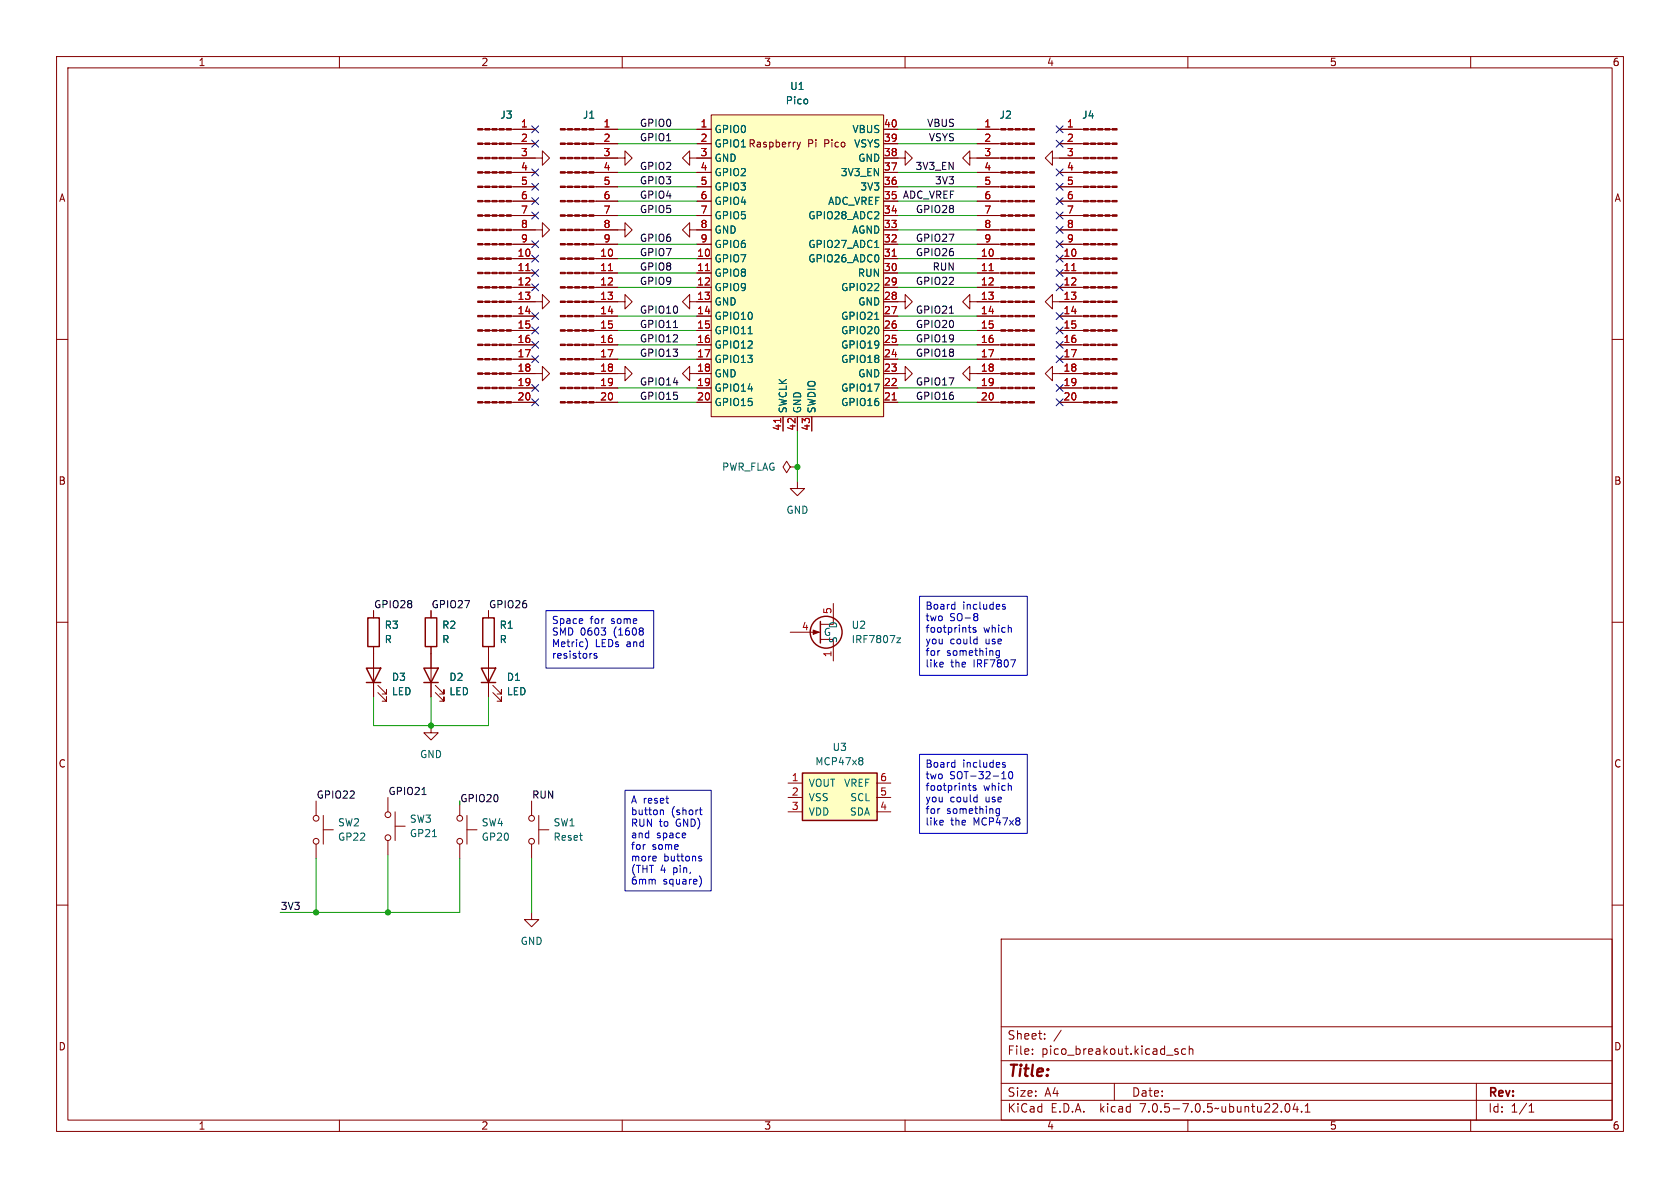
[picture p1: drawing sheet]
<svg xmlns="http://www.w3.org/2000/svg" width="297mm" height="210mm" viewBox="0 0 297 210" stroke-linecap="round" stroke-linejoin="round" font-family="sans-serif">
<g fill="none" stroke="#840000" stroke-width=".18">
<path d="M10 10h277v190h-277zM12 12h273v186h-273zM60 10v2M110 10v2M160 10v2M210 10v2M260 10v2M85.3 22.9h.4M85.3 25.4h.4M85.3 27.9h.4M85.3 38.1h.4M85.3 35.6h.4"/>
<path d="M85.3 33h.4M85.3 30.5h.4M86.6 22.9h.4M86.6 25.4h.4M86.6 27.9h.4M86.6 38.1h.4M86.6 35.6h.4M86.6 33h.4M86.6 30.5h.4M87.9 22.9h.4M87.9 25.4h.4M87.9 27.9h.4"/>
<path d="M87.9 38.1h.4M87.9 35.6h.4M87.9 33h.4M87.9 30.5h.4M89.1 22.9h.4M89.1 25.4h.4M89.1 27.9h.4M89.1 38.1h.4M89.1 35.6h.4M89.1 33h.4M89.1 30.5h.4M90.4 27.9h5.5v1.3l1.3-1.3-1.3-1.2v1.2"/>
<path d="M90.4 22.9h4.2M90.4 25.4h4.2M90.4 38.1h4.2M90.4 35.6h4.2M90.4 33h4.2M90.4 30.5h4.2M99.9 22.9h.4M99.9 25.4h.4M99.9 27.9h.4M99.9 38.1h.4M99.9 35.6h.4M99.9 33h.4"/>
<path d="M99.9 30.5h.4M101.2 22.9h.4M101.2 25.4h.4M101.2 27.9h.4M101.2 38.1h.4M101.2 35.6h.4M101.2 33h.4M101.2 30.5h.4M102.5 22.9h.4M102.5 25.4h.4M102.5 27.9h.4M102.5 38.1h.4"/>
<path d="M102.5 35.6h.4M102.5 33h.4M102.5 30.5h.4M103.7 22.9h.4M103.7 25.4h.4M103.7 27.9h.4M103.7 38.1h.4M103.7 35.6h.4M103.7 33h.4M103.7 30.5h.4M105 27.9h5.5v-1.2l1.3 1.2-1.3 1.3v-1.3M105 22.9h4.2"/>
<path d="M105 25.4h4.2M105 38.1h4.2M105 35.6h4.2M105 33h4.2M105 30.5h4.2M121.9 27.9v1.3l-1.3-1.3 1.3-1.2v1.2h3.8M123.2 22.9h2.5M123.2 25.4h2.5M123.2 38.1h2.5M123.2 35.6h2.5M123.2 33h2.5M123.2 30.5h2.5"/>
<path d="M125.7 20.3h30.5v53.4h-30.5zM140.9 25.1l.3 .9M141.2 26l-.3 .4M141.5 25.1l-.3 .9M156.2 27.9h3.8v-1.2l1.3 1.2-1.3 1.3v-1.3M156.2 22.9h2.5M156.2 25.4h2.5M156.2 38.1h2.5M156.2 35.6h2.5M156.2 33h2.5M156.2 30.5h2.5M171.4 27.9v1.3l-1.2-1.3 1.2-1.2v1.2h5.5"/>
<path d="M172.7 22.9h4.2M172.7 25.4h4.2M172.7 38.1h4.2M172.7 35.6h4.2M172.7 33h4.2M172.7 30.5h4.2M177.8 22.9h.4M177.8 25.4h.4M177.8 27.9h.4M177.8 38.1h.4M177.8 35.6h.4M177.8 33h.4"/>
<path d="M177.8 30.5h.4M179.1 22.9h.4M179.1 25.4h.4M179.1 27.9h.4M179.1 38.1h.4M179.1 35.6h.4M179.1 33h.4M179.1 30.5h.4M180.3 22.9h.4M180.3 25.4h.4M180.3 27.9h.4M180.3 38.1h.4"/>
<path d="M180.3 35.6h.4M180.3 33h.4M180.3 30.5h.4M181.6 22.9h.4M181.6 25.4h.4M181.6 27.9h.4M181.6 38.1h.4M181.6 35.6h.4M181.6 33h.4M181.6 30.5h.4M186.1 27.9v-1.2l-1.3 1.2 1.3 1.3v-1.3h5.4M187.3 22.9h4.2"/>
<path d="M187.3 25.4h4.2M187.3 38.1h4.2M187.3 35.6h4.2M187.3 33h4.2M187.3 30.5h4.2M192.4 22.9h.4M192.4 25.4h.4M192.4 27.9h.4M192.4 38.1h.4M192.4 35.6h.4M192.4 33h.4M192.4 30.5h.4"/>
<path d="M193.7 22.9h.4M193.7 25.4h.4M193.7 27.9h.4M193.7 38.1h.4M193.7 35.6h.4M193.7 33h.4M193.7 30.5h.4M194.9 22.9h.5M194.9 25.4h.5M194.9 27.9h.5M194.9 38.1h.5M194.9 35.6h.5"/>
<path d="M194.9 33h.5M194.9 30.5h.5M196.2 22.9h.4M196.2 25.4h.4M196.2 27.9h.4M196.2 38.1h.4M196.2 35.6h.4M196.2 33h.4M196.2 30.5h.4M10 60h2M85.3 45.7h.4M85.3 48.3h.4"/>
<path d="M85.3 50.8h.4M85.3 53.3h.4M85.3 55.9h.4M85.3 58.4h.4M85.3 43.2h.4M85.3 40.6h.4M86.6 45.7h.4M86.6 48.3h.4M86.6 50.8h.4M86.6 53.3h.4M86.6 55.9h.4M86.6 58.4h.4"/>
<path d="M86.6 43.2h.4M86.6 40.6h.4M87.9 45.7h.4M87.9 48.3h.4M87.9 50.8h.4M87.9 53.3h.4M87.9 55.9h.4M87.9 58.4h.4M87.9 43.2h.4M87.9 40.6h.4M89.1 45.7h.4M89.1 48.3h.4"/>
<path d="M89.1 50.8h.4M89.1 53.3h.4M89.1 55.9h.4M89.1 58.4h.4M89.1 43.2h.4M89.1 40.6h.4M90.4 40.6h5.5v1.3l1.3-1.3-1.3-1.2v1.2M90.4 53.3h5.5v1.3l1.3-1.3-1.3-1.2v1.2M90.4 45.7h4.2M90.4 48.3h4.2M90.4 50.8h4.2M90.4 55.9h4.2"/>
<path d="M90.4 58.4h4.2M90.4 43.2h4.2M99.9 45.7h.4M99.9 48.3h.4M99.9 50.8h.4M99.9 53.3h.4M99.9 55.9h.4M99.9 58.4h.4M99.9 43.2h.4M99.9 40.6h.4M101.2 45.7h.4M101.2 48.3h.4"/>
<path d="M101.2 50.8h.4M101.2 53.3h.4M101.2 55.9h.4M101.2 58.4h.4M101.2 43.2h.4M101.2 40.6h.4M102.5 45.7h.4M102.5 48.3h.4M102.5 50.8h.4M102.5 53.3h.4M102.5 55.9h.4M102.5 58.4h.4"/>
<path d="M102.5 43.2h.4M102.5 40.6h.4M103.7 45.7h.4M103.7 48.3h.4M103.7 50.8h.4M103.7 53.3h.4M103.7 55.9h.4M103.7 58.4h.4M103.7 43.2h.4M103.7 40.6h.4M105 53.3h5.5v-1.2l1.3 1.2-1.3 1.3v-1.3M105 40.6h5.5v-1.2l1.3 1.2-1.3 1.3v-1.3"/>
<path d="M105 45.7h4.2M105 48.3h4.2M105 50.8h4.2M105 55.9h4.2M105 58.4h4.2M105 43.2h4.2M121.9 53.3v1.3l-1.3-1.3 1.3-1.2v1.2h3.8M121.9 40.6v1.3l-1.3-1.3 1.3-1.2v1.2h3.8M123.2 45.7h2.5M123.2 48.3h2.5M123.2 50.8h2.5M123.2 55.9h2.5"/>
<path d="M123.2 58.4h2.5M123.2 43.2h2.5M156.2 53.3h3.8v-1.2l1.3 1.2-1.3 1.3v-1.3M156.2 45.7h2.5M156.2 48.3h2.5M156.2 50.8h2.5M156.2 55.9h2.5M156.2 58.4h2.5M156.2 43.2h2.5M156.2 40.6h2.5M171.4 53.3v1.3l-1.2-1.3 1.2-1.2v1.2h5.5M172.7 45.7h4.2"/>
<path d="M172.7 48.3h4.2M172.7 50.8h4.2M172.7 55.9h4.2M172.7 58.4h4.2M172.7 43.2h4.2M172.7 40.6h4.2M177.8 45.7h.4M177.8 48.3h.4M177.8 50.8h.4M177.8 53.3h.4M177.8 55.9h.4M177.8 58.4h.4"/>
<path d="M177.8 43.2h.4M177.8 40.6h.4M179.1 45.7h.4M179.1 48.3h.4M179.1 50.8h.4M179.1 53.3h.4M179.1 55.9h.4M179.1 58.4h.4M179.1 43.2h.4M179.1 40.6h.4M180.3 45.7h.4M180.3 48.3h.4"/>
<path d="M180.3 50.8h.4M180.3 53.3h.4M180.3 55.9h.4M180.3 58.4h.4M180.3 43.2h.4M180.3 40.6h.4M181.6 45.7h.4M181.6 48.3h.4M181.6 50.8h.4M181.6 53.3h.4M181.6 55.9h.4M181.6 58.4h.4"/>
<path d="M181.6 43.2h.4M181.6 40.6h.4M186.1 53.3v-1.2l-1.3 1.2 1.3 1.3v-1.3h5.4M187.3 45.7h4.2M187.3 48.3h4.2M187.3 50.8h4.2M187.3 55.9h4.2M187.3 58.4h4.2M187.3 43.2h4.2M187.3 40.6h4.2M192.4 45.7h.4M192.4 48.3h.4"/>
<path d="M192.4 50.8h.4M192.4 53.3h.4M192.4 55.9h.4M192.4 58.4h.4M192.4 43.2h.4M192.4 40.6h.4M193.7 45.7h.4M193.7 48.3h.4M193.7 50.8h.4M193.7 53.3h.4M193.7 55.9h.4M193.7 58.4h.4"/>
<path d="M193.7 43.2h.4M193.7 40.6h.4M194.9 45.7h.5M194.9 48.3h.5M194.9 50.8h.5M194.9 53.3h.5M194.9 55.9h.5M194.9 58.4h.5M194.9 43.2h.5M194.9 40.6h.5M196.2 45.7h.4M196.2 48.3h.4"/>
<path d="M196.2 50.8h.4M196.2 53.3h.4M196.2 55.9h.4M196.2 58.4h.4M196.2 43.2h.4M196.2 40.6h.4M285 60h2M85.3 61h.4M85.3 63.5h.4M85.3 66h.4M85.3 68.6h.4M85.3 71.1h.4"/>
<path d="M86.6 61h.4M86.6 63.5h.4M86.6 66h.4M86.6 68.6h.4M86.6 71.1h.4M87.9 61h.4M87.9 63.5h.4M87.9 66h.4M87.9 68.6h.4M87.9 71.1h.4M89.1 61h.4M89.1 63.5h.4"/>
<path d="M89.1 66h.4M89.1 68.6h.4M89.1 71.1h.4M90.4 66h5.5v1.3l1.3-1.3-1.3-1.2v1.2M90.4 61h4.2M90.4 63.5h4.2M90.4 68.6h4.2M90.4 71.1h4.2M99.9 61h.4M99.9 63.5h.4M99.9 66h.4M99.9 68.6h.4"/>
<path d="M99.9 71.1h.4M101.2 61h.4M101.2 63.5h.4M101.2 66h.4M101.2 68.6h.4M101.2 71.1h.4M102.5 61h.4M102.5 63.5h.4M102.5 66h.4M102.5 68.6h.4M102.5 71.1h.4M103.7 61h.4"/>
<path d="M103.7 63.5h.4M103.7 66h.4M103.7 68.6h.4M103.7 71.1h.4M105 66h5.5v-1.2l1.3 1.2-1.3 1.3v-1.3M105 61h4.2M105 63.5h4.2M105 68.6h4.2M105 71.1h4.2M121.9 66v1.3l-1.3-1.3 1.3-1.2v1.2h3.8M123.2 61h2.5M123.2 63.5h2.5"/>
<path d="M123.2 68.6h2.5M123.2 71.1h2.5M138.4 73.7v2.5M141 73.7v2.5M143.5 73.7v2.5M156.2 66h3.8v-1.2l1.3 1.2-1.3 1.3v-1.3M156.2 61h2.5M156.2 63.5h2.5M156.2 68.6h2.5M156.2 71.1h2.5M171.4 66v1.3l-1.2-1.3 1.2-1.2v1.2h5.5M172.7 61h4.2"/>
<path d="M172.7 63.5h4.2M172.7 68.6h4.2M172.7 71.1h4.2M177.8 61h.4M177.8 63.5h.4M177.8 66h.4M177.8 68.6h.4M177.8 71.1h.4M179.1 61h.4M179.1 63.5h.4M179.1 66h.4M179.1 68.6h.4"/>
<path d="M179.1 71.1h.4M180.3 61h.4M180.3 63.5h.4M180.3 66h.4M180.3 68.6h.4M180.3 71.1h.4M181.6 61h.4M181.6 63.5h.4M181.6 66h.4M181.6 68.6h.4M181.6 71.1h.4M186.1 66v-1.2l-1.3 1.2 1.3 1.3v-1.3h5.4"/>
<path d="M187.3 61h4.2M187.3 63.5h4.2M187.3 68.6h4.2M187.3 71.1h4.2M192.4 61h.4M192.4 63.5h.4M192.4 66h.4M192.4 68.6h.4M192.4 71.1h.4M193.7 61h.4M193.7 63.5h.4M193.7 66h.4"/>
<path d="M193.7 68.6h.4M193.7 71.1h.4M194.9 61h.5M194.9 63.5h.5M194.9 66h.5M194.9 68.6h.5M194.9 71.1h.5M196.2 61h.4M196.2 63.5h.4M196.2 66h.4M196.2 68.6h.4M196.2 71.1h.4"/>
<path d="M139.7 82.6l-.6-1.1-.7 1.1 .7 1 .6-1h1.3M141 82.6h.1M141 85.1v1.3h1.2l-1.2 1.2-1.3-1.2h1.3M10 110h2M66 108v1.2M66 114.3v8.9M76.2 108v1.2M76.2 114.3v8.9M86.4 108v1.2M86.4 114.3v8.9M139.7 111.8h5.3M145 113h2.3v3.8"/>
<path d="M147.3 106.7v3.7h-2.3M285 110h2M66.8 122.4l1.5 1.6v-.8v.8h-.7M66.8 121.2l1.5 1.5v-.8v.8h-.7M76.2 128.3v1.2h1.3l-1.3 1.3-1.3-1.3h1.3M77 122.4l1.5 1.6v-.8v.8h-.8M77 121.2l1.5 1.5v-.8v.8h-.8M87.1 122.4l1.5 1.6v-.8v.8h-.7M87.1 121.2l1.5 1.5v-.8v.8h-.7M139.3 138.4h2.6M154.9 138.4h2.6M10 160h2"/>
<path d="M55.9 141.6v2.5M55.9 149.2v2.6M57.1 146.7h1.8M57.1 144.1v5.1M68.6 141v2.5M68.6 148.6v2.5M69.8 146.1h1.8M69.8 143.5v5.1M81.3 141.6v2.5M81.3 149.2v2.6M82.5 146.7h1.8M82.5 144.1v5.1"/>
<path d="M94 141.6v2.5M94 149.2v2.6M95.2 146.7h1.8M95.2 144.1v5.1M139.3 141h2.6M139.3 143.5h2.6M154.9 141h2.6M154.9 143.5h2.6M285 160h2M94 161.3v1.3h1.2l-1.2 1.2-1.3-1.2h1.3M177 166h108v32h-108zM60 198v2"/>
<path d="M110 198v2M160 198v2M177 194.5h108M177 191.5h108M177 187.5h108M177 181.5h108M182.5 186.3v.1M182.5 185.5v.1M184.7 183.6v.1M184.7 182.8v.1M187.6 182.1l-1.3 2M197 191.5v3"/>
<path d="M208.2 185.5l-.3-.1-.2 .2v.2l.5 .2v.3h-.5M209.6 185.5l-.4-.1-.3 .3v.4l.1 .2h.6M210 198v2M210.2 185.5l.3-.1 .3 .1 .1 .9M210.2 184.9v1.5M226.5 196.5v.1M227.3 195.2l.2-.1a.81 .81 0 0 1 .6 .6 .81 .81 0 0 1-.3 .8l-.1 .1a.81 .81 0 0 1-.4-1.4zM229 195l-.4 1.1h.9M229.3 195.6v1M230.1 196.5v.1M230.7 196.6h.9M230.7 195.5l.5-.4v1.5"/>
<path d="M260 198v2M261 191.5v6.5M270.3 196.6h.9M270.3 195.5l.4-.4v1.5"/>
<circle cx="55.9" cy="148.7" r=".51"/>
<circle cx="55.9" cy="144.7" r=".51"/>
<circle cx="68.6" cy="148.1" r=".51"/>
<circle cx="68.6" cy="144" r=".51"/>
<circle cx="81.3" cy="148.7" r=".51"/>
<circle cx="81.3" cy="144.7" r=".51"/>
<circle cx="94" cy="144.7" r=".51"/>
<circle cx="94" cy="148.7" r=".51"/>
</g>
<g fill="#ffffc2" stroke="#ffffc2" stroke-width=".18">
<path d="M125.7 20.3h30.5v53.4h-30.5z"/>
<path d="M141.9 136.7h13.2v8.3h-13.2z"/>
</g>
<path d="M93 47.8h.7M107.6 47.8h.7M124.7 47.8h.7M157.7 45.3h.7M174.9 47.8h.7M189.5 47.8h.7M138 74v.7M157.7 70.7h.7" fill="none" stroke="#a90000" stroke-width=".18"/>
<path d="M132.3 59h.7M154.6 56.5h.8M154.6 43.8h.8M158.5 112.8h.7l-.7 .8h.7M152.3 133.9l.2 .3-.2 .3 .2 .2v.3l-.2 .2" fill="none" stroke="#006464" stroke-width=".18"/>
<g fill="#840000" stroke="#840000" stroke-width=".18">
<path d="M99.1 71h.8v.2h-.8z"/>
<path d="M99.1 45.6h.8v.2h-.8z"/>
<path d="M99.1 68.5h.8v.2h-.8z"/>
<path d="M99.1 65.9h.8v.3h-.8z"/>
<path d="M99.1 63.4h.8v.2h-.8z"/>
<path d="M99.1 60.8h.8v.3h-.8z"/>
<path d="M99.1 58.3h.8v.2h-.8z"/>
<path d="M99.1 55.8h.8v.2h-.8z"/>
<path d="M99.1 53.2h.8v.3h-.8z"/>
<path d="M99.1 50.7h.8v.2h-.8z"/>
<path d="M99.1 48.1h.8v.3h-.8z"/>
<path d="M99.1 43.1h.8v.2h-.8z"/>
<path d="M99.1 40.5h.8v.3h-.8z"/>
<path d="M99.1 38h.8v.2h-.8z"/>
<path d="M99.1 35.4h.8v.3h-.8z"/>
<path d="M99.1 32.9h.8v.2h-.8z"/>
<path d="M99.1 30.4h.8v.2h-.8z"/>
<path d="M99.1 27.8h.8v.3h-.8z"/>
<path d="M99.1 25.3h.8v.2h-.8z"/>
<path d="M99.1 22.7h.8v.3h-.8z"/>
<path d="M100.3 71h.9v.2h-.9z"/>
<path d="M100.3 45.6h.9v.2h-.9z"/>
<path d="M100.3 68.5h.9v.2h-.9z"/>
<path d="M100.3 65.9h.9v.3h-.9z"/>
<path d="M100.3 63.4h.9v.2h-.9z"/>
<path d="M100.3 60.8h.9v.3h-.9z"/>
<path d="M100.3 58.3h.9v.2h-.9z"/>
<path d="M100.3 55.8h.9v.2h-.9z"/>
<path d="M100.3 53.2h.9v.3h-.9z"/>
<path d="M100.3 50.7h.9v.2h-.9z"/>
<path d="M100.3 48.1h.9v.3h-.9z"/>
<path d="M100.3 43.1h.9v.2h-.9z"/>
<path d="M100.3 40.5h.9v.3h-.9z"/>
<path d="M100.3 38h.9v.2h-.9z"/>
<path d="M100.3 35.4h.9v.3h-.9z"/>
<path d="M100.3 32.9h.9v.2h-.9z"/>
<path d="M100.3 30.4h.9v.2h-.9z"/>
<path d="M100.3 27.8h.9v.3h-.9z"/>
<path d="M100.3 25.3h.9v.2h-.9z"/>
<path d="M100.3 22.7h.9v.3h-.9z"/>
<path d="M101.6 71h.9v.2h-.9z"/>
<path d="M101.6 45.6h.9v.2h-.9z"/>
<path d="M101.6 68.5h.9v.2h-.9z"/>
<path d="M101.6 65.9h.9v.3h-.9z"/>
<path d="M101.6 63.4h.9v.2h-.9z"/>
<path d="M101.6 60.8h.9v.3h-.9z"/>
<path d="M101.6 58.3h.9v.2h-.9z"/>
<path d="M101.6 55.8h.9v.2h-.9z"/>
<path d="M101.6 53.2h.9v.3h-.9z"/>
<path d="M101.6 50.7h.9v.2h-.9z"/>
<path d="M101.6 48.1h.9v.3h-.9z"/>
<path d="M101.6 43.1h.9v.2h-.9z"/>
<path d="M101.6 40.5h.9v.3h-.9z"/>
<path d="M101.6 38h.9v.2h-.9z"/>
<path d="M101.6 35.4h.9v.3h-.9z"/>
<path d="M101.6 32.9h.9v.2h-.9z"/>
<path d="M101.6 30.4h.9v.2h-.9z"/>
<path d="M101.6 27.8h.9v.3h-.9z"/>
<path d="M101.6 25.3h.9v.2h-.9z"/>
<path d="M101.6 22.7h.9v.3h-.9z"/>
<path d="M102.9 71h.8v.2h-.8z"/>
<path d="M102.9 45.6h.8v.2h-.8z"/>
<path d="M102.9 68.5h.8v.2h-.8z"/>
<path d="M102.9 65.9h.8v.3h-.8z"/>
<path d="M102.9 63.4h.8v.2h-.8z"/>
<path d="M102.9 60.8h.8v.3h-.8z"/>
<path d="M102.9 58.3h.8v.2h-.8z"/>
<path d="M102.9 55.8h.8v.2h-.8z"/>
<path d="M102.9 53.2h.8v.3h-.8z"/>
<path d="M102.9 50.7h.8v.2h-.8z"/>
<path d="M102.9 48.1h.8v.3h-.8z"/>
<path d="M102.9 43.1h.8v.2h-.8z"/>
<path d="M102.9 40.5h.8v.3h-.8z"/>
<path d="M102.9 38h.8v.2h-.8z"/>
<path d="M102.9 35.4h.8v.3h-.8z"/>
<path d="M102.9 32.9h.8v.2h-.8z"/>
<path d="M102.9 30.4h.8v.2h-.8z"/>
<path d="M102.9 27.8h.8v.3h-.8z"/>
<path d="M102.9 25.3h.8v.2h-.8z"/>
<path d="M102.9 22.7h.8v.3h-.8z"/>
<path d="M104.1 71h.9v.2h-.9z"/>
<path d="M104.1 68.5h.9v.2h-.9z"/>
<path d="M104.1 65.9h.9v.3h-.9z"/>
<path d="M104.1 63.4h.9v.2h-.9z"/>
<path d="M104.1 60.8h.9v.3h-.9z"/>
<path d="M104.1 58.3h.9v.2h-.9z"/>
<path d="M104.1 55.8h.9v.2h-.9z"/>
<path d="M104.1 53.2h.9v.3h-.9z"/>
<path d="M104.1 50.7h.9v.2h-.9z"/>
<path d="M104.1 48.1h.9v.3h-.9z"/>
<path d="M104.1 45.6h.9v.2h-.9z"/>
<path d="M104.1 43.1h.9v.2h-.9z"/>
<path d="M104.1 40.5h.9v.3h-.9z"/>
<path d="M104.1 38h.9v.2h-.9z"/>
<path d="M104.1 35.4h.9v.3h-.9z"/>
<path d="M104.1 32.9h.9v.2h-.9z"/>
<path d="M104.1 30.4h.9v.2h-.9z"/>
<path d="M104.1 27.8h.9v.3h-.9z"/>
<path d="M104.1 25.3h.9v.2h-.9z"/>
<path d="M104.1 22.7h.9v.3h-.9z"/>
<path d="M84.5 71h.8v.2h-.8z"/>
<path d="M84.5 45.6h.8v.2h-.8z"/>
<path d="M84.5 68.5h.8v.2h-.8z"/>
<path d="M84.5 65.9h.8v.3h-.8z"/>
<path d="M84.5 63.4h.8v.2h-.8z"/>
<path d="M84.5 60.8h.8v.3h-.8z"/>
<path d="M84.5 58.3h.8v.2h-.8z"/>
<path d="M84.5 55.8h.8v.2h-.8z"/>
<path d="M84.5 53.2h.8v.3h-.8z"/>
<path d="M84.5 50.7h.8v.2h-.8z"/>
<path d="M84.5 48.1h.8v.3h-.8z"/>
<path d="M84.5 43.1h.8v.2h-.8z"/>
<path d="M84.5 40.5h.8v.3h-.8z"/>
<path d="M84.5 38h.8v.2h-.8z"/>
<path d="M84.5 35.4h.8v.3h-.8z"/>
<path d="M84.5 32.9h.8v.2h-.8z"/>
<path d="M84.5 30.4h.8v.2h-.8z"/>
<path d="M84.5 27.8h.8v.3h-.8z"/>
<path d="M84.5 25.3h.8v.2h-.8z"/>
<path d="M84.5 22.7h.8v.3h-.8z"/>
<path d="M85.7 71h.9v.2h-.9z"/>
<path d="M85.7 45.6h.9v.2h-.9z"/>
<path d="M85.7 68.5h.9v.2h-.9z"/>
<path d="M85.7 65.9h.9v.3h-.9z"/>
<path d="M85.7 63.4h.9v.2h-.9z"/>
<path d="M85.7 60.8h.9v.3h-.9z"/>
<path d="M85.7 58.3h.9v.2h-.9z"/>
<path d="M85.7 55.8h.9v.2h-.9z"/>
<path d="M85.7 53.2h.9v.3h-.9z"/>
<path d="M85.7 50.7h.9v.2h-.9z"/>
<path d="M85.7 48.1h.9v.3h-.9z"/>
<path d="M85.7 43.1h.9v.2h-.9z"/>
<path d="M85.7 40.5h.9v.3h-.9z"/>
<path d="M85.7 38h.9v.2h-.9z"/>
<path d="M85.7 35.4h.9v.3h-.9z"/>
<path d="M85.7 32.9h.9v.2h-.9z"/>
<path d="M85.7 30.4h.9v.2h-.9z"/>
<path d="M85.7 27.8h.9v.3h-.9z"/>
<path d="M85.7 25.3h.9v.2h-.9z"/>
<path d="M85.7 22.7h.9v.3h-.9z"/>
<path d="M87 71h.9v.2h-.9z"/>
<path d="M87 45.6h.9v.2h-.9z"/>
<path d="M87 68.5h.9v.2h-.9z"/>
<path d="M87 65.9h.9v.3h-.9z"/>
<path d="M87 63.4h.9v.2h-.9z"/>
<path d="M87 60.8h.9v.3h-.9z"/>
<path d="M87 58.3h.9v.2h-.9z"/>
<path d="M87 55.8h.9v.2h-.9z"/>
<path d="M87 53.2h.9v.3h-.9z"/>
<path d="M87 50.7h.9v.2h-.9z"/>
<path d="M87 48.1h.9v.3h-.9z"/>
<path d="M87 43.1h.9v.2h-.9z"/>
<path d="M87 40.5h.9v.3h-.9z"/>
<path d="M87 38h.9v.2h-.9z"/>
<path d="M87 35.4h.9v.3h-.9z"/>
<path d="M87 32.9h.9v.2h-.9z"/>
<path d="M87 30.4h.9v.2h-.9z"/>
<path d="M87 27.8h.9v.3h-.9z"/>
<path d="M87 25.3h.9v.2h-.9z"/>
<path d="M87 22.7h.9v.3h-.9z"/>
<path d="M88.3 71h.8v.2h-.8z"/>
<path d="M88.3 45.6h.8v.2h-.8z"/>
<path d="M88.3 68.5h.8v.2h-.8z"/>
<path d="M88.3 65.9h.8v.3h-.8z"/>
<path d="M88.3 63.4h.8v.2h-.8z"/>
<path d="M88.3 60.8h.8v.3h-.8z"/>
<path d="M88.3 58.3h.8v.2h-.8z"/>
<path d="M88.3 55.8h.8v.2h-.8z"/>
<path d="M88.3 53.2h.8v.3h-.8z"/>
<path d="M88.3 50.7h.8v.2h-.8z"/>
<path d="M88.3 48.1h.8v.3h-.8z"/>
<path d="M88.3 43.1h.8v.2h-.8z"/>
<path d="M88.3 40.5h.8v.3h-.8z"/>
<path d="M88.3 38h.8v.2h-.8z"/>
<path d="M88.3 35.4h.8v.3h-.8z"/>
<path d="M88.3 32.9h.8v.2h-.8z"/>
<path d="M88.3 30.4h.8v.2h-.8z"/>
<path d="M88.3 27.8h.8v.3h-.8z"/>
<path d="M88.3 25.3h.8v.2h-.8z"/>
<path d="M88.3 22.7h.8v.3h-.8z"/>
<path d="M89.5 71h.9v.2h-.9z"/>
<path d="M89.5 68.5h.9v.2h-.9z"/>
<path d="M89.5 65.9h.9v.3h-.9z"/>
<path d="M89.5 63.4h.9v.2h-.9z"/>
<path d="M89.5 60.8h.9v.3h-.9z"/>
<path d="M89.5 58.3h.9v.2h-.9z"/>
<path d="M89.5 55.8h.9v.2h-.9z"/>
<path d="M89.5 53.2h.9v.3h-.9z"/>
<path d="M89.5 50.7h.9v.2h-.9z"/>
<path d="M89.5 48.1h.9v.3h-.9z"/>
<path d="M89.5 45.6h.9v.2h-.9z"/>
<path d="M89.5 43.1h.9v.2h-.9z"/>
<path d="M89.5 40.5h.9v.3h-.9z"/>
<path d="M89.5 38h.9v.2h-.9z"/>
<path d="M89.5 35.4h.9v.3h-.9z"/>
<path d="M89.5 32.9h.9v.2h-.9z"/>
<path d="M89.5 30.4h.9v.2h-.9z"/>
<path d="M89.5 27.8h.9v.3h-.9z"/>
<path d="M89.5 25.3h.9v.2h-.9z"/>
<path d="M89.5 22.7h.9v.3h-.9z"/>
<path d="M143.8 111.4l1 .4-1 .3z"/>
<path d="M196.6 71h.9v.2h-.9z"/>
<path d="M196.6 45.6h.9v.2h-.9z"/>
<path d="M196.6 68.5h.9v.2h-.9z"/>
<path d="M196.6 65.9h.9v.3h-.9z"/>
<path d="M196.6 63.4h.9v.2h-.9z"/>
<path d="M196.6 60.8h.9v.3h-.9z"/>
<path d="M196.6 58.3h.9v.2h-.9z"/>
<path d="M196.6 55.8h.9v.2h-.9z"/>
<path d="M196.6 53.2h.9v.3h-.9z"/>
<path d="M196.6 50.7h.9v.2h-.9z"/>
<path d="M196.6 48.1h.9v.3h-.9z"/>
<path d="M196.6 43.1h.9v.2h-.9z"/>
<path d="M196.6 40.5h.9v.3h-.9z"/>
<path d="M196.6 38h.9v.2h-.9z"/>
<path d="M196.6 35.4h.9v.3h-.9z"/>
<path d="M196.6 32.9h.9v.2h-.9z"/>
<path d="M196.6 30.4h.9v.2h-.9z"/>
<path d="M196.6 27.8h.9v.3h-.9z"/>
<path d="M196.6 25.3h.9v.2h-.9z"/>
<path d="M196.6 22.7h.9v.3h-.9z"/>
<path d="M195.4 71h.8v.2h-.8z"/>
<path d="M195.4 45.6h.8v.2h-.8z"/>
<path d="M195.4 68.5h.8v.2h-.8z"/>
<path d="M195.4 65.9h.8v.3h-.8z"/>
<path d="M195.4 63.4h.8v.2h-.8z"/>
<path d="M195.4 60.8h.8v.3h-.8z"/>
<path d="M195.4 58.3h.8v.2h-.8z"/>
<path d="M195.4 55.8h.8v.2h-.8z"/>
<path d="M195.4 53.2h.8v.3h-.8z"/>
<path d="M195.4 50.7h.8v.2h-.8z"/>
<path d="M195.4 48.1h.8v.3h-.8z"/>
<path d="M195.4 43.1h.8v.2h-.8z"/>
<path d="M195.4 40.5h.8v.3h-.8z"/>
<path d="M195.4 38h.8v.2h-.8z"/>
<path d="M195.4 35.4h.8v.3h-.8z"/>
<path d="M195.4 32.9h.8v.2h-.8z"/>
<path d="M195.4 30.4h.8v.2h-.8z"/>
<path d="M195.4 27.8h.8v.3h-.8z"/>
<path d="M195.4 25.3h.8v.2h-.8z"/>
<path d="M195.4 22.7h.8v.3h-.8z"/>
<path d="M194.1 71h.8v.2h-.8z"/>
<path d="M194.1 45.6h.8v.2h-.8z"/>
<path d="M194.1 68.5h.8v.2h-.8z"/>
<path d="M194.1 65.9h.8v.3h-.8z"/>
<path d="M194.1 63.4h.8v.2h-.8z"/>
<path d="M194.1 60.8h.8v.3h-.8z"/>
<path d="M194.1 58.3h.8v.2h-.8z"/>
<path d="M194.1 55.8h.8v.2h-.8z"/>
<path d="M194.1 53.2h.8v.3h-.8z"/>
<path d="M194.1 50.7h.8v.2h-.8z"/>
<path d="M194.1 48.1h.8v.3h-.8z"/>
<path d="M194.1 43.1h.8v.2h-.8z"/>
<path d="M194.1 40.5h.8v.3h-.8z"/>
<path d="M194.1 38h.8v.2h-.8z"/>
<path d="M194.1 35.4h.8v.3h-.8z"/>
<path d="M194.1 32.9h.8v.2h-.8z"/>
<path d="M194.1 30.4h.8v.2h-.8z"/>
<path d="M194.1 27.8h.8v.3h-.8z"/>
<path d="M194.1 25.3h.8v.2h-.8z"/>
<path d="M194.1 22.7h.8v.3h-.8z"/>
<path d="M192.8 71h.9v.2h-.9z"/>
<path d="M192.8 45.6h.9v.2h-.9z"/>
<path d="M192.8 68.5h.9v.2h-.9z"/>
<path d="M192.8 65.9h.9v.3h-.9z"/>
<path d="M192.8 63.4h.9v.2h-.9z"/>
<path d="M192.8 60.8h.9v.3h-.9z"/>
<path d="M192.8 58.3h.9v.2h-.9z"/>
<path d="M192.8 55.8h.9v.2h-.9z"/>
<path d="M192.8 53.2h.9v.3h-.9z"/>
<path d="M192.8 50.7h.9v.2h-.9z"/>
<path d="M192.8 48.1h.9v.3h-.9z"/>
<path d="M192.8 43.1h.9v.2h-.9z"/>
<path d="M192.8 40.5h.9v.3h-.9z"/>
<path d="M192.8 38h.9v.2h-.9z"/>
<path d="M192.8 35.4h.9v.3h-.9z"/>
<path d="M192.8 32.9h.9v.2h-.9z"/>
<path d="M192.8 30.4h.9v.2h-.9z"/>
<path d="M192.8 27.8h.9v.3h-.9z"/>
<path d="M192.8 25.3h.9v.2h-.9z"/>
<path d="M192.8 22.7h.9v.3h-.9z"/>
<path d="M191.5 71h.9v.2h-.9z"/>
<path d="M191.5 68.5h.9v.2h-.9z"/>
<path d="M191.5 65.9h.9v.3h-.9z"/>
<path d="M191.5 63.4h.9v.2h-.9z"/>
<path d="M191.5 60.8h.9v.3h-.9z"/>
<path d="M191.5 58.3h.9v.2h-.9z"/>
<path d="M191.5 55.8h.9v.2h-.9z"/>
<path d="M191.5 53.2h.9v.3h-.9z"/>
<path d="M191.5 50.7h.9v.2h-.9z"/>
<path d="M191.5 48.1h.9v.3h-.9z"/>
<path d="M191.5 45.6h.9v.2h-.9z"/>
<path d="M191.5 43.1h.9v.2h-.9z"/>
<path d="M191.5 40.5h.9v.3h-.9z"/>
<path d="M191.5 38h.9v.2h-.9z"/>
<path d="M191.5 35.4h.9v.3h-.9z"/>
<path d="M191.5 32.9h.9v.2h-.9z"/>
<path d="M191.5 30.4h.9v.2h-.9z"/>
<path d="M191.5 27.8h.9v.3h-.9z"/>
<path d="M191.5 25.3h.9v.2h-.9z"/>
<path d="M191.5 22.7h.9v.3h-.9z"/>
<path d="M182 71h.9v.2h-.9z"/>
<path d="M182 45.6h.9v.2h-.9z"/>
<path d="M182 68.5h.9v.2h-.9z"/>
<path d="M182 65.9h.9v.3h-.9z"/>
<path d="M182 63.4h.9v.2h-.9z"/>
<path d="M182 60.8h.9v.3h-.9z"/>
<path d="M182 58.3h.9v.2h-.9z"/>
<path d="M182 55.8h.9v.2h-.9z"/>
<path d="M182 53.2h.9v.3h-.9z"/>
<path d="M182 50.7h.9v.2h-.9z"/>
<path d="M182 48.1h.9v.3h-.9z"/>
<path d="M182 43.1h.9v.2h-.9z"/>
<path d="M182 40.5h.9v.3h-.9z"/>
<path d="M182 38h.9v.2h-.9z"/>
<path d="M182 35.4h.9v.3h-.9z"/>
<path d="M182 32.9h.9v.2h-.9z"/>
<path d="M182 30.4h.9v.2h-.9z"/>
<path d="M182 27.8h.9v.3h-.9z"/>
<path d="M182 25.3h.9v.2h-.9z"/>
<path d="M182 22.7h.9v.3h-.9z"/>
<path d="M180.7 71h.9v.2h-.9z"/>
<path d="M180.7 45.6h.9v.2h-.9z"/>
<path d="M180.7 68.5h.9v.2h-.9z"/>
<path d="M180.7 65.9h.9v.3h-.9z"/>
<path d="M180.7 63.4h.9v.2h-.9z"/>
<path d="M180.7 60.8h.9v.3h-.9z"/>
<path d="M180.7 58.3h.9v.2h-.9z"/>
<path d="M180.7 55.8h.9v.2h-.9z"/>
<path d="M180.7 53.2h.9v.3h-.9z"/>
<path d="M180.7 50.7h.9v.2h-.9z"/>
<path d="M180.7 48.1h.9v.3h-.9z"/>
<path d="M180.7 43.1h.9v.2h-.9z"/>
<path d="M180.7 40.5h.9v.3h-.9z"/>
<path d="M180.7 38h.9v.2h-.9z"/>
<path d="M180.7 35.4h.9v.3h-.9z"/>
<path d="M180.7 32.9h.9v.2h-.9z"/>
<path d="M180.7 30.4h.9v.2h-.9z"/>
<path d="M180.7 27.8h.9v.3h-.9z"/>
<path d="M180.7 25.3h.9v.2h-.9z"/>
<path d="M180.7 22.7h.9v.3h-.9z"/>
<path d="M179.5 71h.8v.2h-.8z"/>
<path d="M179.5 45.6h.8v.2h-.8z"/>
<path d="M179.5 68.5h.8v.2h-.8z"/>
<path d="M179.5 65.9h.8v.3h-.8z"/>
<path d="M179.5 63.4h.8v.2h-.8z"/>
<path d="M179.5 60.8h.8v.3h-.8z"/>
<path d="M179.5 58.3h.8v.2h-.8z"/>
<path d="M179.5 55.8h.8v.2h-.8z"/>
<path d="M179.5 53.2h.8v.3h-.8z"/>
<path d="M179.5 50.7h.8v.2h-.8z"/>
<path d="M179.5 48.1h.8v.3h-.8z"/>
<path d="M179.5 43.1h.8v.2h-.8z"/>
<path d="M179.5 40.5h.8v.3h-.8z"/>
<path d="M179.5 38h.8v.2h-.8z"/>
<path d="M179.5 35.4h.8v.3h-.8z"/>
<path d="M179.5 32.9h.8v.2h-.8z"/>
<path d="M179.5 30.4h.8v.2h-.8z"/>
<path d="M179.5 27.8h.8v.3h-.8z"/>
<path d="M179.5 25.3h.8v.2h-.8z"/>
<path d="M179.5 22.7h.8v.3h-.8z"/>
<path d="M178.2 71h.9v.2h-.9z"/>
<path d="M178.2 45.6h.9v.2h-.9z"/>
<path d="M178.2 68.5h.9v.2h-.9z"/>
<path d="M178.2 65.9h.9v.3h-.9z"/>
<path d="M178.2 63.4h.9v.2h-.9z"/>
<path d="M178.2 60.8h.9v.3h-.9z"/>
<path d="M178.2 58.3h.9v.2h-.9z"/>
<path d="M178.2 55.8h.9v.2h-.9z"/>
<path d="M178.2 53.2h.9v.3h-.9z"/>
<path d="M178.2 50.7h.9v.2h-.9z"/>
<path d="M178.2 48.1h.9v.3h-.9z"/>
<path d="M178.2 43.1h.9v.2h-.9z"/>
<path d="M178.2 40.5h.9v.3h-.9z"/>
<path d="M178.2 38h.9v.2h-.9z"/>
<path d="M178.2 35.4h.9v.3h-.9z"/>
<path d="M178.2 32.9h.9v.2h-.9z"/>
<path d="M178.2 30.4h.9v.2h-.9z"/>
<path d="M178.2 27.8h.9v.3h-.9z"/>
<path d="M178.2 25.3h.9v.2h-.9z"/>
<path d="M178.2 22.7h.9v.3h-.9z"/>
<path d="M176.9 71h.9v.2h-.9z"/>
<path d="M176.9 68.5h.9v.2h-.9z"/>
<path d="M176.9 65.9h.9v.3h-.9z"/>
<path d="M176.9 63.4h.9v.2h-.9z"/>
<path d="M176.9 60.8h.9v.3h-.9z"/>
<path d="M176.9 58.3h.9v.2h-.9z"/>
<path d="M176.9 55.8h.9v.2h-.9z"/>
<path d="M176.9 53.2h.9v.3h-.9z"/>
<path d="M176.9 50.7h.9v.2h-.9z"/>
<path d="M176.9 48.1h.9v.3h-.9z"/>
<path d="M176.9 45.6h.9v.2h-.9z"/>
<path d="M176.9 43.1h.9v.2h-.9z"/>
<path d="M176.9 40.5h.9v.3h-.9z"/>
<path d="M176.9 38h.9v.2h-.9z"/>
<path d="M176.9 35.4h.9v.3h-.9z"/>
<path d="M176.9 32.9h.9v.2h-.9z"/>
<path d="M176.9 30.4h.9v.2h-.9z"/>
<path d="M176.9 27.8h.9v.3h-.9z"/>
<path d="M176.9 25.3h.9v.2h-.9z"/>
<path d="M176.9 22.7h.9v.3h-.9z"/>
</g>
<g fill="none" stroke="#840000" stroke-width=".25">
<path d="M64.8 118.1h2.5l-1.3 2.6zM65 109.2h2.1v5.1h-2.1zM74.9 118.1h2.6l-1.3 2.6zM75.2 109.2h2v5.1h-2zM85.1 118.1h2.5l-1.2 2.6zM85.3 109.2h2.1v5.1h-2.1zM145 109.9v3.8M64.8 120.7h2.5M74.9 120.7h2.6M85.1 120.7h2.5M141.9 136.7h13.2v8.3h-13.2z"/>
<circle cx="146" cy="111.8" r="2.82"/>
</g>
<path d="M119.1 57.9h.7M167.8 55.4h.8M74.6 140.5h.7" fill="none" stroke="#0f0f0f" stroke-width=".18"/>
<g fill="none" stroke="#0000c2" stroke-width=".18">
<path d="M96.5 108h19.1v10.1h-19.1zM103.7 113.2a1.48 1.48 0 0 1-.2 1.6M105.5 115.6l-.3-.1-.2 .2 .1 .2 .4 .1v.3h-.5M106.3 111h.8l-.5 .5M106.9 111.5l.2 .2-.2 .5M113.5 111l.2 .2-.2 .3 .2 .3v.2l-.2 .3M162.6 105.4h19v14h-19zM166.7 117.1l.1 .3-.6 .1M168.7 106.8l.1 .1M168.8 106.4v1.3M168.8 107.6l-.1 .1M171.2 110.9h.5"/>
<path d="M171.4 110.5v1.1l.3 .2M172.4 113h.3M172.4 109h.2M172.5 111l-.3-.1-.2 .2 .1 .2 .4 .1v.3h-.5M172.6 109l.2 .1 .1 .4-.2 .2h-.3M172.7 112.5v1.3M172.7 113.8h-.3M172.8 108.6l.1 .2-.3 .2M176.7 115v1l-.3 .3-.3-.1M176.7 115.1l-.4-.1-.2 .3 .1 .5h.5M177.7 106.9l-.3-.1-.2 .2 .1 .2 .4 .1v.3h-.5M178.7 116.6h.8l-.5 1.3"/>
<path d="M110.5 139.7h15.2v17.8h-15.2zM162.6 133.4h19v13.9h-19zM168.7 134.8h.1M168.8 134.4v1.2M168.8 135.6h-.1M171.2 138.9h.5M171.4 138.4v1.1l.3 .2M172.5 138.9h-.3l-.2 .1 .1 .2 .4 .2v.3h-.5M177.1 137.7h.7M177.1 136.8l.4-.4v1.3M177.7 134.8h-.3l-.2 .2 .1 .1 .4 .2v.3h-.5M178.5 136.5l.1-.1a.68 .68 0 0 1 .5 .6 .68 .68 0 0 1-.5 .7 .84 .84 0 0 1-.1-1.2z"/>
<path d="M116.8 143.2h.4l.1 .8M117.7 141.1h.5M118.1 142h.1M123.6 151.7l.4 .1 .1 .2-.2 .2-.4-.1M123.6 151.4h.4M123.6 143.2h.5M123.6 154.8a1.46 1.46 0 0 1 0 2M123.8 142.7v1.1l.3 .2M166.7 145.1l.1 .2-.6 .1M172.4 140.9l.3 .1M172.7 140.5v1.3M172.7 141.7l-.3 .1"/>
<path d="M176.7 143v1l-.3 .2h-.3M176.7 143h-.4l-.2 .2 .1 .5h.5"/>
</g>
<g fill="none" stroke="#009600" stroke-width=".18">
<path d="M109.2 30.5h14M109.2 33h14M109.2 38.1h14M109.2 35.6h14M109.2 22.9h14M109.2 25.4h14M158.7 30.5h14M158.7 33h14M158.7 38.1h14M158.7 35.6h14M158.7 22.9h14M158.7 25.4h14"/>
<path d="M109.2 55.9h14M109.2 58.4h14M109.2 45.7h14M109.2 43.2h14M109.2 48.3h14M109.2 50.8h14M158.7 55.9h14M158.7 58.4h14M158.7 40.6h14M158.7 45.7h14M158.7 43.2h14M158.7 48.3h14"/>
<path d="M158.7 50.8h14M109.2 71.1h14M109.2 61h14M109.2 68.6h14M109.2 63.5h14M141 76.2v8.9M158.7 71.1h14M158.7 61h14M158.7 68.6h14M158.7 63.5h14M66 123.2v5.1h20.4v-5.1M76.2 123.2v5.1"/>
<path d="M55.9 151.8v9.5M68.6 151.1v10.2M81.3 151.8v9.5h-31.8M94 151.8v9.5"/>
</g>
<g fill="none" stroke="#000084" stroke-width=".18">
<path d="M94 24.8l1.2 1.2M94 22.3l1.2 1.2M94 37.5l1.2 1.2M94 35l1.2 1.2M94 32.4l1.2 1.2M94 29.9l1.2 1.2M95.2 24.8l-1.2 1.2M95.2 22.3l-1.2 1.2M95.2 37.5l-1.2 1.2M95.2 35l-1.2 1.2M95.2 32.4l-1.2 1.2M95.2 29.9l-1.2 1.2"/>
<path d="M186.7 22.3l1.2 1.2M186.7 29.9l1.2 1.2M186.7 24.8l1.2 1.2M186.7 32.4l1.2 1.2M186.7 37.5l1.2 1.2M186.7 35l1.2 1.2M187.9 22.3l-1.2 1.2M187.9 29.9l-1.2 1.2M187.9 24.8l-1.2 1.2M187.9 32.4l-1.2 1.2M187.9 37.5l-1.2 1.2M187.9 35l-1.2 1.2"/>
<path d="M94 42.6l1.2 1.2M94 47.7l1.2 1.2M94 55.3l1.2 1.2M94 45.1l1.2 1.2M94 57.8l1.2 1.2M94 50.2l1.2 1.2M95.2 42.6l-1.2 1.2M95.2 47.7l-1.2 1.2M95.2 55.3l-1.2 1.2M95.2 45.1l-1.2 1.2M95.2 57.8l-1.2 1.2M95.2 50.2l-1.2 1.2"/>
<path d="M186.7 47.7l1.2 1.2M186.7 50.2l1.2 1.2M186.7 45.1l1.2 1.2M186.7 42.6l1.2 1.2M186.7 57.8l1.2 1.2M186.7 55.3l1.2 1.2M186.7 40l1.2 1.2M187.9 47.7l-1.2 1.2M187.9 50.2l-1.2 1.2M187.9 45.1l-1.2 1.2M187.9 42.6l-1.2 1.2M187.9 57.8l-1.2 1.2"/>
<path d="M187.9 55.3l-1.2 1.2M187.9 40l-1.2 1.2M94 62.9l1.2 1.2M94 70.5l1.2 1.2M94 60.4l1.2 1.2M94 68l1.2 1.2M95.2 62.9l-1.2 1.2M95.2 70.5l-1.2 1.2M95.2 60.4l-1.2 1.2M95.2 68l-1.2 1.2M186.7 70.5l1.2 1.2M186.7 62.9l1.2 1.2"/>
<path d="M186.7 60.4l1.2 1.2M186.7 68l1.2 1.2M187.9 70.5l-1.2 1.2M187.9 62.9l-1.2 1.2M187.9 60.4l-1.2 1.2M187.9 68l-1.2 1.2"/>
</g>
<g fill="#009600" stroke="#009600" stroke-width=".18">
<circle cx="141" cy="82.6" r=".46"/>
<circle cx="55.9" cy="161.3" r=".46"/>
<circle cx="76.2" cy="128.3" r=".46"/>
<circle cx="68.6" cy="161.3" r=".46"/>
</g>
<text font-size="2.8" fill="#840000" x="178" y="190.8">Title:</text>
<g font-size="2.1" fill="#840000">
<text x="178" y="183.9">Sheet:</text>
<text x="178" y="186.6">File:</text>
<text x="184" y="186.6">pico_breakout.kicad_sch</text>
<text x="178" y="196.8">KiCad</text>
<text x="178" y="194">Size:</text>
<text x="184.6" y="194">A4</text>
<text x="185.7" y="196.8">E.D.A.</text>
<text x="194.4" y="196.8">kicad</text>
<text x="200" y="194">Date:</text>
<text x="201.5" y="196.8">7.0.5-7.0.5~ubuntu22.04.1</text>
<text x="263" y="194.2">Rev:</text>
<text x="263" y="196.8">Id:</text>
<text x="267" y="196.8">1/1</text>
</g>
<g font-size="1.8" fill="#840000">
<text x="35" y="11.8">1</text>
<text x="85" y="11.8">2</text>
<text x="135" y="11.8">3</text>
<text x="185" y="11.8">4</text>
<text x="235" y="11.8">5</text>
<text x="285" y="11.8">6</text>
<text x="126.2" y="26.2">GPIO1 Raspberry</text>
<text x="142.7" y="26.2">Pi</text>
<text x="145.7" y="26.2">Pico</text>
<text x="10.4" y="35.8">A</text>
<text x="285.4" y="35.8">A</text>
<text x="10.3" y="85.8">B</text>
<text x="285.3" y="85.8">B</text>
<text x="10.3" y="135.8">C</text>
<text x="285.3" y="135.8">C</text>
<text x="10.3" y="185.8">D</text>
<text x="285.3" y="185.8">D</text>
<text x="35" y="199.8">1</text>
<text x="85" y="199.8">2</text>
<text x="135" y="199.8">3</text>
<text x="185" y="199.8">4</text>
<text x="235" y="199.8">5</text>
<text x="285" y="199.8">6</text>
</g>
<g font-size="1.8" fill="#006464">
<text x="139.6" y="16.1">U1</text>
<text x="88.4" y="21.1">J3</text>
<text x="103" y="21.1">J1</text>
<text x="126.2" y="23.7">GPIO0</text>
<text x="138.9" y="18.6">Pico</text>
<text x="150.7" y="23.7">VBUS</text>
<text x="176.6" y="21.1">J2</text>
<text x="191.3" y="21.1">J4</text>
<text x="126.2" y="28.8">GND</text>
<text x="126.2" y="26.2">GPIO1</text>
<text x="151" y="26.2">VSYS</text>
<text x="151.7" y="28.8">GND</text>
<text x="126.2" y="31.3">GPIO2</text>
<text x="126.2" y="33.8">GPIO3</text>
<text x="148.6" y="31.3">3V3_EN</text>
<text x="152.1" y="33.8">3V3</text>
<text x="126.2" y="36.4">GPIO4</text>
<text x="126.2" y="38.9">GPIO5</text>
<text x="126.2" y="41.5">GND</text>
<text x="142.9" y="38.9">GPIO28_ADC2</text>
<text x="146.4" y="36.4">ADC_VREF</text>
<text x="150.6" y="41.5">AGND</text>
<text x="126.2" y="46.5">GPIO7</text>
<text x="126.2" y="44">GPIO6</text>
<text x="142.9" y="46.5">GPIO26_ADC0</text>
<text x="142.9" y="44">GPIO27_ADC1</text>
<text x="126.2" y="49.1">GPIO8</text>
<text x="126.2" y="51.6">GPIO9</text>
<text x="148.7" y="51.6">GPIO22</text>
<text x="151.6" y="49.1">RUN</text>
<text x="126.2" y="54.2">GND</text>
<text x="126.2" y="56.7">GPIO10</text>
<text x="126.2" y="59.2">GPIO11</text>
<text x="148.7" y="59.2">GPIO20</text>
<text x="148.7" y="56.7">GPIO21</text>
<text x="151.7" y="54.2">GND</text>
<text x="126.2" y="61.8">GPIO12</text>
<text x="126.2" y="64.3">GPIO13</text>
<text x="148.7" y="64.3">GPIO18</text>
<text x="148.7" y="61.8">GPIO19</text>
<text x="126.2" y="66.9">GND</text>
<text x="126.2" y="69.4">GPIO14</text>
<text x="126.2" y="71.9">GPIO15</text>
<text x="148.7" y="71.9">GPIO16</text>
<text x="148.7" y="69.4">GPIO17</text>
<text x="151.7" y="66.9">GND</text>
<text x="139.3" y="73.2" transform="rotate(-90 139.3 73.2)">SWCLK</text>
<text x="141.8" y="73.2" transform="rotate(-90 141.8 73.2)">GND</text>
<text x="144.3" y="73.2" transform="rotate(-90 144.3 73.2)">SWDIO</text>
<text x="127.6" y="83.4">PWR_FLAG</text>
<text x="139" y="91">GND</text>
<text x="68" y="111.3">R3</text>
<text x="68" y="113.9">R</text>
<text x="78.1" y="111.3">R2</text>
<text x="78.1" y="113.9">R</text>
<text x="88.3" y="111.3">R1</text>
<text x="88.3" y="113.9">R</text>
<text x="145.5" y="112.6">G</text>
<text x="148.1" y="113.8" transform="rotate(-90 148.1 113.8)">S</text>
<text x="148.1" y="111.1" transform="rotate(-90 148.1 111.1)">D</text>
<text x="150.5" y="111.3">U2</text>
<text x="150.5" y="113.9">IRF7807z</text>
<text x="69.2" y="120.5">D3</text>
<text x="69.2" y="123.1">LED</text>
<text x="79.4" y="120.5">D2</text>
<text x="79.4" y="123.1">LED</text>
<text x="89.5" y="120.5">D1</text>
<text x="89.5" y="123.1">LED</text>
<text x="74.2" y="134.2">GND</text>
<text x="144.1" y="135.4">MCP47x8</text>
<text x="147.1" y="132.9">U3</text>
<text x="142.9" y="139.3">VOUT</text>
<text x="142.9" y="141.8">VSS</text>
<text x="149.2" y="139.3">VREF</text>
<text x="150.3" y="141.8">SCL</text>
<text x="59.7" y="146.2">SW2</text>
<text x="59.7" y="148.8">GP22</text>
<text x="72.4" y="145.6">SW3</text>
<text x="72.4" y="148.1">GP21</text>
<text x="85.1" y="146.2">SW4</text>
<text x="85.1" y="148.8">GP20</text>
<text x="97.8" y="146.2">SW1</text>
<text x="97.8" y="148.8">Reset</text>
<text x="142.9" y="144.3">VDD</text>
<text x="150.2" y="144.3">SDA</text>
<text x="92" y="167.2">GND</text>
</g>
<g font-size="1.8" fill="#a90000">
<text x="92" y="22.6">1</text>
<text x="106.6" y="22.6">1</text>
<text x="123.8" y="22.6">1</text>
<text x="156.2" y="22.6">40</text>
<text x="174" y="22.6">1</text>
<text x="188.6" y="22.6">1</text>
<text x="92" y="25.1">2</text>
<text x="92" y="27.7">3</text>
<text x="106.6" y="25.1">2</text>
<text x="106.6" y="27.7">3</text>
<text x="123.8" y="25.1">2</text>
<text x="123.8" y="27.7">3</text>
<text x="156.2" y="27.7">38</text>
<text x="156.2" y="25.1">39</text>
<text x="174" y="25.1">2</text>
<text x="174" y="27.7">3</text>
<text x="188.6" y="25.1">2</text>
<text x="188.6" y="27.7">3</text>
<text x="92" y="30.2">4</text>
<text x="92" y="32.8">5</text>
<text x="92" y="35.3">6</text>
<text x="106.6" y="30.2">4</text>
<text x="106.6" y="32.8">5</text>
<text x="106.6" y="35.3">6</text>
<text x="123.8" y="30.2">4</text>
<text x="123.8" y="32.8">5</text>
<text x="123.8" y="35.3">6</text>
<text x="156.2" y="35.3">35</text>
<text x="156.2" y="32.8">36</text>
<text x="156.2" y="30.2">37</text>
<text x="174" y="30.2">4</text>
<text x="174" y="32.8">5</text>
<text x="174" y="35.3">6</text>
<text x="188.6" y="30.2">4</text>
<text x="188.6" y="32.8">5</text>
<text x="188.6" y="35.3">6</text>
<text x="92" y="37.8">7</text>
<text x="92" y="40.4">8</text>
<text x="106.6" y="37.8">7</text>
<text x="106.6" y="40.4">8</text>
<text x="123.8" y="37.8">7</text>
<text x="123.8" y="40.4">8</text>
<text x="156.2" y="40.4">33</text>
<text x="156.2" y="37.8">34</text>
<text x="174" y="37.8">7</text>
<text x="174" y="40.4">8</text>
<text x="188.6" y="37.8">7</text>
<text x="188.6" y="40.4">8</text>
<text x="91.4" y="45.5">10</text>
<text x="92" y="42.9">9</text>
<text x="106" y="45.5">10</text>
<text x="106.6" y="42.9">9</text>
<text x="123.2" y="45.5">10</text>
<text x="123.8" y="42.9">9</text>
<text x="156.2" y="45.5">31</text>
<text x="156.2" y="42.9">32</text>
<text x="173.4" y="45.5">10</text>
<text x="174" y="42.9">9</text>
<text x="188" y="45.5">10</text>
<text x="188.6" y="42.9">9</text>
<text x="91.4" y="48">11</text>
<text x="91.4" y="50.5">12</text>
<text x="91.4" y="53.1">13</text>
<text x="106" y="48">11</text>
<text x="106" y="50.5">12</text>
<text x="106" y="53.1">13</text>
<text x="123.2" y="48">11</text>
<text x="123.2" y="50.5">12</text>
<text x="123.2" y="53.1">13</text>
<text x="156.2" y="53.1">28</text>
<text x="156.2" y="50.5">29</text>
<text x="156.2" y="48">30</text>
<text x="173.4" y="48">11</text>
<text x="173.4" y="50.5">12</text>
<text x="173.4" y="53.1">13</text>
<text x="188" y="48">11</text>
<text x="188" y="50.5">12</text>
<text x="188" y="53.1">13</text>
<text x="91.4" y="55.6">14</text>
<text x="91.4" y="58.2">15</text>
<text x="106" y="55.6">14</text>
<text x="106" y="58.2">15</text>
<text x="123.2" y="55.6">14</text>
<text x="123.2" y="58.2">15</text>
<text x="156.2" y="58.2">26</text>
<text x="156.2" y="55.6">27</text>
<text x="173.4" y="55.6">14</text>
<text x="173.4" y="58.2">15</text>
<text x="188" y="55.6">14</text>
<text x="188" y="58.2">15</text>
<text x="91.4" y="60.7">16</text>
<text x="91.4" y="63.2">17</text>
<text x="91.4" y="65.8">18</text>
<text x="106" y="60.7">16</text>
<text x="106" y="63.2">17</text>
<text x="106" y="65.8">18</text>
<text x="123.2" y="60.7">16</text>
<text x="123.2" y="63.2">17</text>
<text x="123.2" y="65.8">18</text>
<text x="156.2" y="65.8">23</text>
<text x="156.2" y="63.2">24</text>
<text x="156.2" y="60.7">25</text>
<text x="173.4" y="60.7">16</text>
<text x="173.4" y="63.2">17</text>
<text x="173.4" y="65.8">18</text>
<text x="188" y="60.7">16</text>
<text x="188" y="63.2">17</text>
<text x="188" y="65.8">18</text>
<text x="91.4" y="68.3">19</text>
<text x="91.4" y="70.9">20</text>
<text x="106" y="68.3">19</text>
<text x="106" y="70.9">20</text>
<text x="123.2" y="68.3">19</text>
<text x="123.2" y="70.9">20</text>
<text x="156.2" y="70.9">21</text>
<text x="156.2" y="68.3">22</text>
<text x="173.4" y="68.3">19</text>
<text x="173.4" y="70.9">20</text>
<text x="188" y="68.3">19</text>
<text x="188" y="70.9">20</text>
<text x="138.2" y="76.2" transform="rotate(-90 138.2 76.2)">41</text>
<text x="140.7" y="76.2" transform="rotate(-90 140.7 76.2)">42</text>
<text x="143.3" y="76.2" transform="rotate(-90 143.3 76.2)">43</text>
<text x="141.7" y="111.5">4</text>
<text x="147.1" y="108.6" transform="rotate(-90 147.1 108.6)">5</text>
<text x="147.1" y="116.2" transform="rotate(-90 147.1 116.2)">1</text>
<text x="139.9" y="138.2">1</text>
<text x="139.9" y="140.7">2</text>
<text x="139.9" y="143.3">3</text>
<text x="155.5" y="143.3">4</text>
<text x="155.5" y="140.7">5</text>
<text x="155.5" y="138.2">6</text>
</g>
<g font-size="1.8" fill="#0f0f0f">
<text x="113" y="22.5">GPIO0</text>
<text x="163.9" y="22.5">VBUS</text>
<text x="113" y="25.1">GPIO1</text>
<text x="164.2" y="25.1">VSYS</text>
<text x="113" y="35.2">GPIO4</text>
<text x="113" y="32.7">GPIO3</text>
<text x="113" y="30.1">GPIO2</text>
<text x="159.6" y="35.2">ADC_VREF</text>
<text x="161.8" y="30.1">3V3_EN</text>
<text x="165.3" y="32.7">3V3</text>
<text x="113" y="37.8">GPIO5</text>
<text x="161.9" y="37.8">GPIO28</text>
<text x="113" y="45.4">GPIO7</text>
<text x="113" y="47.9">GPIO8</text>
<text x="113" y="42.8">GPIO6</text>
<text x="161.9" y="45.4">GPIO26</text>
<text x="161.9" y="42.8">GPIO27</text>
<text x="164.9" y="47.9">RUN</text>
<text x="113" y="50.5">GPIO9</text>
<text x="161.9" y="50.5">GPIO22</text>
<text x="113" y="58.1">GPIO11</text>
<text x="113" y="55.5">GPIO10</text>
<text x="161.9" y="55.5">GPIO21</text>
<text x="161.9" y="58.1">GPIO20</text>
<text x="113" y="63.2">GPIO13</text>
<text x="113" y="60.6">GPIO12</text>
<text x="161.9" y="60.6">GPIO19</text>
<text x="161.9" y="63.2">GPIO18</text>
<text x="113" y="70.8">GPIO15</text>
<text x="113" y="68.2">GPIO14</text>
<text x="161.9" y="68.2">GPIO17</text>
<text x="161.9" y="70.8">GPIO16</text>
<text x="66" y="107.6">GPIO28</text>
<text x="76.2" y="107.6">GPIO27</text>
<text x="86.4" y="107.6">GPIO26</text>
<text x="55.9" y="141.3">GPIO22</text>
<text x="68.6" y="140.6">GPIO21</text>
<text x="94" y="141.3">RUN</text>
<text x="49.5" y="160.9">3V3</text>
</g>
<g font-size="1.8" fill="#0000c2">
<text x="97.5" y="110.6">Space</text>
<text x="97.5" y="112.6">SMD 0603</text>
<text x="104.3" y="110.6">for</text>
<text x="108" y="110.6">some</text>
<text x="108.4" y="112.6">(1608</text>
<text x="163.5" y="108">Board</text>
<text x="163.5" y="110.1">two</text>
<text x="163.5" y="112.1">footprints</text>
<text x="167.8" y="110.1">SO-8</text>
<text x="170.1" y="108">includes</text>
<text x="173.8" y="112.1">which</text>
<text x="97.5" y="114.6">Metric)</text>
<text x="97.5" y="116.7">resistors</text>
<text x="105.2" y="114.6">LEDs</text>
<text x="110.7" y="114.6">and</text>
<text x="163.5" y="114.1">you</text>
<text x="163.5" y="116.2">for</text>
<text x="163.5" y="118.2">like</text>
<text x="167.3" y="116.2">something</text>
<text x="167.9" y="114.1">could</text>
<text x="168" y="118.2">the</text>
<text x="172.1" y="118.2">IRF7807</text>
<text x="174.2" y="114.1">use</text>
<text x="163.5" y="136">Board</text>
<text x="163.5" y="138">two</text>
<text x="167.8" y="138">SOT-32-10</text>
<text x="170.1" y="136">includes</text>
<text x="111.4" y="142.3">A reset</text>
<text x="163.5" y="140">footprints</text>
<text x="163.5" y="142.1">you</text>
<text x="167.9" y="142.1">could</text>
<text x="173.8" y="140">which</text>
<text x="174.2" y="142.1">use</text>
<text x="111.4" y="144.3">button</text>
<text x="111.4" y="146.4">RUN to</text>
<text x="111.4" y="148.4">and</text>
<text x="116" y="148.4">space</text>
<text x="118.6" y="144.3">(short</text>
<text x="119.4" y="146.4">GND)</text>
<text x="163.5" y="144.1">for</text>
<text x="163.5" y="146.2">like</text>
<text x="167.3" y="144.1">something</text>
<text x="168" y="146.2">the</text>
<text x="172.1" y="146.2">MCP47x8</text>
<text x="111.4" y="150.5">for</text>
<text x="111.4" y="152.5">more</text>
<text x="111.4" y="154.6">(THT 4</text>
<text x="115.2" y="150.5">some</text>
<text x="117.3" y="152.5">buttons</text>
<text x="119" y="154.6">pin,</text>
<text x="111.4" y="156.6">6mm</text>
<text x="117.1" y="156.6">square)</text>
</g>
<text font-size="1.8" fill="#009600" x="81.3" y="141.9">GPIO20</text>
</svg>
